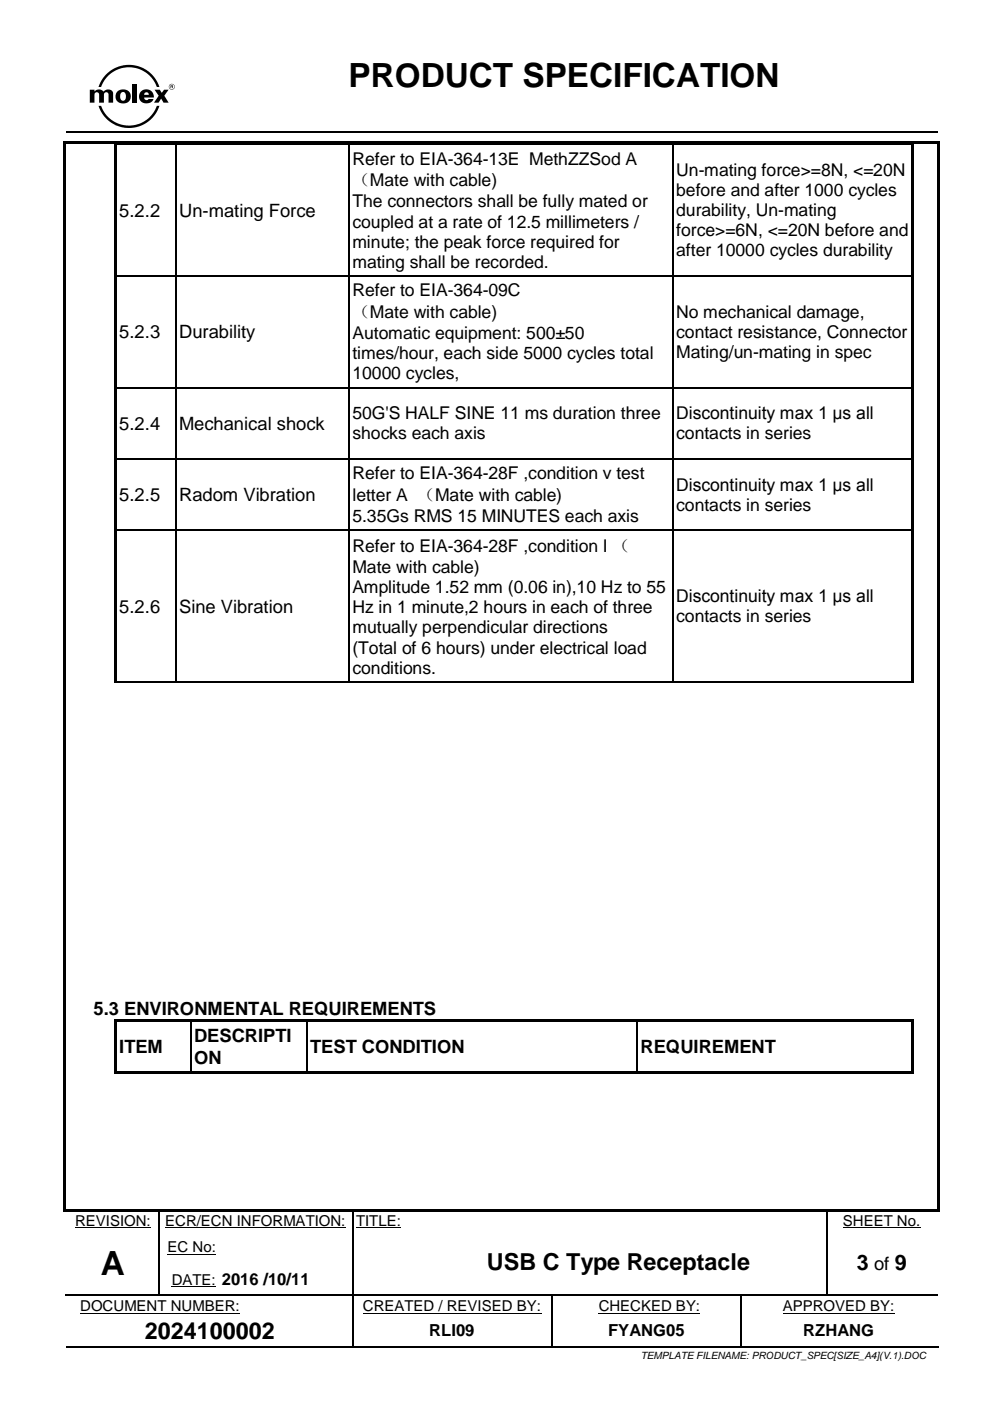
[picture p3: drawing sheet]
<svg xmlns="http://www.w3.org/2000/svg" width="210mm" height="297mm" viewBox="0 0 210 297" stroke-linecap="round" stroke-linejoin="round" font-family="sans-serif">
<path d="M14 27.9h184.7M14 256.4h19.5M33.8 256.4h40.8M74.9 256.4h11.9M87.1 256.4h88.2M175.6 256.4h22.7M74.7 279.2v6.1M116.9 279.2v6.1M14 285.5h60.6M74.9 285.5h41.8M117.1 285.5h39.9M157.3 285.5h41" fill="none" stroke="#000" stroke-width=".34"/>
<path d="M15.9 260.2h16.1M17 278.3h33.9M35 260.2h38.3M35.5 265.8h10.3M36.4 272.7h9.4M75.5 260.2h9.5M76.9 278.3h37.8M126.9 278.3h21.5M165.9 278.3h23.7M178.7 260.2h16.4" fill="none" stroke="#000" stroke-width=".21"/>
<g fill="#000">
<path d="M25.7 19.6l.2-.1a.74 .74 0 0 1 .7 .3 .74 .74 0 0 1 .1 .8 .62 .62 0 0 1-.6 .8 .62 .62 0 0 1-.6-.8v-.5zM24.8 19.4a1.59 1.59 0 0 0 1 2.5 1.59 1.59 0 0 0 1.9-1.8 1.71 1.71 0 0 0-2.9-.7z" fill-rule="evenodd"/>
<path d="M22.5 15.8a6.8 6.8 0 0 1 11.3 2.6h-.6a6.3 6.3 0 0 0-5.9-4.1 6.3 6.3 0 0 0-5.9 4.1h-.5l.6-1.4z" fill-rule="evenodd"/>
<path d="M32.8 19h1.1l.4 .7 .5-.7h.9l-.9 1.3 .9 1.5h-1l-.5-.9-.6 .9h-1l1-1.5z" fill-rule="evenodd"/>
<path d="M35.8 18.4a.63 .63 0 0 1 1.2 0 .63 .63 0 0 1-1.2 0zM35.9 18.4a.55 .55 0 0 0 1.1 0 .55 .55 0 0 0-1.1 0z" fill-rule="evenodd"/>
<path d="M36.3 18.2l.2 .1h-.2zM36.1 18.1v.6h.2v-.3l.4 .3-.1-.6z" fill-rule="evenodd"/>
<path d="M13.5 30h.5v.5h-.5z" fill-rule="evenodd"/>
<path d="M13.5 30h.5v.5h-.5z" fill-rule="evenodd"/>
<path d="M14 30h184.7v.5h-184.7z" fill-rule="evenodd"/>
<path d="M19 19h1v.4l.1-.1a1.28 1.28 0 0 1 1.9 .1 1.16 1.16 0 0 1 2 .3v2.1h-1v-1.8a.49 .49 0 0 0-.5-.5 .49 .49 0 0 0-.5 .5v1.8h-1v-1.8a.49 .49 0 0 0-.5-.5 .49 .49 0 0 0-.5 .5v1.8h-1z" fill-rule="evenodd"/>
<path d="M24.3 30.7h.5v.8h-.5z" fill-rule="evenodd"/>
<path d="M24.3 30.5h.5v.2h-.5z" fill-rule="evenodd"/>
<path d="M28.1 17.8h1v4h-1z" fill-rule="evenodd"/>
<path d="M29.8 19.4a1.58 1.58 0 0 0 .5 2.4 1.58 1.58 0 0 0 2.2-.8h-1a.51 .51 0 0 1-.6 .2 .51 .51 0 0 1-.3-.5h2a1.61 1.61 0 0 0-.9-1.6 1.61 1.61 0 0 0-1.9 .3zM30.7 19.7l.3-.1a.49 .49 0 0 1 .5 .5h-.9z" fill-rule="evenodd"/>
<path d="M20.9 22.4h.5a6.3 6.3 0 0 0 5.9 4.2 6.3 6.3 0 0 0 5.9-4.2h.6a6.8 6.8 0 0 1-6.5 4.7 6.8 6.8 0 0 1-6.4-4.7z" fill-rule="evenodd"/>
<path d="M37.1 30.7h.2v.8h-.2z" fill-rule="evenodd"/>
<path d="M37.1 30.5h.2v.2h-.2z" fill-rule="evenodd"/>
<path d="M73.8 30.7h.3v.8h-.3z" fill-rule="evenodd"/>
<path d="M73.8 30.5h.3v.2h-.3z" fill-rule="evenodd"/>
<path d="M142.4 30.7h.3v.8h-.3z" fill-rule="evenodd"/>
<path d="M142.4 30.5h.3v.2h-.3z" fill-rule="evenodd"/>
<path d="M193.1 30.7h.5v.8h-.5z" fill-rule="evenodd"/>
<path d="M193.1 30.5h.5v.2h-.5z" fill-rule="evenodd"/>
<path d="M198.7 30h.5v.5h-.5z" fill-rule="evenodd"/>
<path d="M198.7 30h.5v.5h-.5z" fill-rule="evenodd"/>
<path d="M24.3 30.5h.5v27.9h-.5z" fill-rule="evenodd"/>
<path d="M24.3 58.4h.5v1h-.5z" fill-rule="evenodd"/>
<path d="M37.1 58.4h.2v1h-.2z" fill-rule="evenodd"/>
<path d="M73.8 58.4h.3v1h-.3z" fill-rule="evenodd"/>
<path d="M142.4 58.4h.3v1h-.3z" fill-rule="evenodd"/>
<path d="M193.1 30.5h.5v27.9h-.5z" fill-rule="evenodd"/>
<path d="M193.1 58.4h.5v1h-.5z" fill-rule="evenodd"/>
<path d="M24.3 59.4h.5v22.6h-.5z" fill-rule="evenodd"/>
<path d="M24.3 82h.5v1h-.5z" fill-rule="evenodd"/>
<path d="M24.3 83h.5v14.2h-.5z" fill-rule="evenodd"/>
<path d="M24.3 97.2h.5v1h-.5z" fill-rule="evenodd"/>
<path d="M37.1 82h.2v1h-.2z" fill-rule="evenodd"/>
<path d="M37.1 97.2h.2v1h-.2z" fill-rule="evenodd"/>
<path d="M73.8 82h.3v1h-.3z" fill-rule="evenodd"/>
<path d="M73.8 97.2h.3v1h-.3z" fill-rule="evenodd"/>
<path d="M142.4 82h.3v1h-.3z" fill-rule="evenodd"/>
<path d="M142.4 97.2h.3v1h-.3z" fill-rule="evenodd"/>
<path d="M193.1 59.4h.5v22.6h-.5z" fill-rule="evenodd"/>
<path d="M193.1 82h.5v1h-.5z" fill-rule="evenodd"/>
<path d="M193.1 83h.5v14.2h-.5z" fill-rule="evenodd"/>
<path d="M193.1 97.2h.5v1h-.5z" fill-rule="evenodd"/>
<path d="M24.3 98.2h.5v14.1h-.5z" fill-rule="evenodd"/>
<path d="M24.3 112.3h.5v1h-.5z" fill-rule="evenodd"/>
<path d="M37.1 112.3h.2v1h-.2z" fill-rule="evenodd"/>
<path d="M73.8 112.3h.3v1h-.3z" fill-rule="evenodd"/>
<path d="M142.4 112.3h.3v1h-.3z" fill-rule="evenodd"/>
<path d="M193.1 98.2h.5v14.1h-.5z" fill-rule="evenodd"/>
<path d="M193.1 112.3h.5v1h-.5z" fill-rule="evenodd"/>
<path d="M24.3 113.3h.5v31.1h-.5z" fill-rule="evenodd"/>
<path d="M37.1 144.4h.2v.3h-.2z" fill-rule="evenodd"/>
<path d="M73.8 144.4h.3v.3h-.3z" fill-rule="evenodd"/>
<path d="M142.4 144.4h.3v.3h-.3z" fill-rule="evenodd"/>
<path d="M193.1 113.3h.5v31.1h-.5z" fill-rule="evenodd"/>
<path d="M193.1 144.4h.5v.3h-.5z" fill-rule="evenodd"/>
<path d="M24.3 216.1h.5v1.3h-.5z" fill-rule="evenodd"/>
<path d="M24.3 216.1h.5v.5h-.5z" fill-rule="evenodd"/>
<path d="M24.8 216.1h15.5v.5h-15.5z" fill-rule="evenodd"/>
<path d="M40.3 216.6h.2v.8h-.2z" fill-rule="evenodd"/>
<path d="M40.3 216.1h.5v.5h-.5z" fill-rule="evenodd"/>
<path d="M40.8 216.1h24.1v.5h-24.1z" fill-rule="evenodd"/>
<path d="M64.9 216.6h.2v.8h-.2z" fill-rule="evenodd"/>
<path d="M64.9 216.1h.5v.5h-.5z" fill-rule="evenodd"/>
<path d="M65.4 216.1h69.5v.5h-69.5z" fill-rule="evenodd"/>
<path d="M134.9 216.6h.3v.8h-.3z" fill-rule="evenodd"/>
<path d="M134.9 216.1h.5v.5h-.5z" fill-rule="evenodd"/>
<path d="M135.4 216.1h57.7v.5h-57.7z" fill-rule="evenodd"/>
<path d="M193.1 216.1h.5v1.3h-.5z" fill-rule="evenodd"/>
<path d="M193.1 216.1h.5v.5h-.5z" fill-rule="evenodd"/>
<path d="M24.3 217.4h.5v9.7h-.5z" fill-rule="evenodd"/>
<path d="M24.3 227.1h.5v.5h-.5z" fill-rule="evenodd"/>
<path d="M24.3 227.1h.5v.5h-.5z" fill-rule="evenodd"/>
<path d="M24.8 227.1h15.5v.5h-15.5z" fill-rule="evenodd"/>
<path d="M40.3 227.1h.5v.5h-.5z" fill-rule="evenodd"/>
<path d="M40.8 227.1h24.1v.5h-24.1z" fill-rule="evenodd"/>
<path d="M64.9 227.1h.5v.5h-.5z" fill-rule="evenodd"/>
<path d="M65.4 227.1h69.5v.5h-69.5z" fill-rule="evenodd"/>
<path d="M134.9 227.1h.5v.5h-.5z" fill-rule="evenodd"/>
<path d="M135.4 227.1h57.7v.5h-57.7z" fill-rule="evenodd"/>
<path d="M193.1 217.4h.5v9.7h-.5z" fill-rule="evenodd"/>
<path d="M193.1 227.1h.5v.5h-.5z" fill-rule="evenodd"/>
<path d="M193.1 227.1h.5v.5h-.5z" fill-rule="evenodd"/>
<path d="M13.5 30.5h.5v225.7h-.5z" fill-rule="evenodd"/>
<path d="M13.5 256.2h.5v.5h-.5z" fill-rule="evenodd"/>
<path d="M13.5 256.2h.5v.5h-.5z" fill-rule="evenodd"/>
<path d="M14 256.2h184.7v.5h-184.7z" fill-rule="evenodd"/>
<path d="M33.5 256.6h.2v.2h-.2z" fill-rule="evenodd"/>
<path d="M33.5 256.2h.3v.4h-.3z" fill-rule="evenodd"/>
<path d="M74.6 256.6h.3v.2h-.3z" fill-rule="evenodd"/>
<path d="M74.6 256.2h.3v.4h-.3z" fill-rule="evenodd"/>
<path d="M86.8 256.2h.3v.4h-.3z" fill-rule="evenodd"/>
<path d="M175.3 256.6h.2v.2h-.2z" fill-rule="evenodd"/>
<path d="M175.3 256.2h.3v.4h-.3z" fill-rule="evenodd"/>
<path d="M198.3 256.2h.4v.4h-.4z" fill-rule="evenodd"/>
<path d="M198.7 30.5h.5v225.7h-.5z" fill-rule="evenodd"/>
<path d="M198.7 256.2h.5v.5h-.5z" fill-rule="evenodd"/>
<path d="M198.7 256.2h.5v.5h-.5z" fill-rule="evenodd"/>
<path d="M33.5 260.6h.2v.9h-.2z" fill-rule="evenodd"/>
<path d="M33.5 267.5h.2v.9h-.2z" fill-rule="evenodd"/>
<path d="M33.5 274.4h.2v.2h-.2z" fill-rule="evenodd"/>
<path d="M45.8 274.4h.3v.2h-.3z" fill-rule="evenodd"/>
<path d="M74.6 278.7h.3v.5h-.3z" fill-rule="evenodd"/>
<path d="M74.6 260.6h.3v.9h-.3z" fill-rule="evenodd"/>
<path d="M74.6 267.5h.3v.9h-.3z" fill-rule="evenodd"/>
<path d="M74.6 274.4h.3v.5h-.3z" fill-rule="evenodd"/>
<path d="M86.8 274.4h.3v.2h-.3z" fill-rule="evenodd"/>
<path d="M116.7 278.7h.4v.5h-.4z" fill-rule="evenodd"/>
<path d="M116.8 274.6h.2v.3h-.2z" fill-rule="evenodd"/>
<path d="M116.8 274.4h.2v.2h-.2z" fill-rule="evenodd"/>
<path d="M157 274.6h.3v.3h-.3z" fill-rule="evenodd"/>
<path d="M157 274.4h.3v.2h-.3z" fill-rule="evenodd"/>
<path d="M157 278.7h.3v.5h-.3z" fill-rule="evenodd"/>
<path d="M175.3 260.6h.2v.9h-.2z" fill-rule="evenodd"/>
<path d="M175.3 267.5h.2v.9h-.2z" fill-rule="evenodd"/>
<path d="M175.3 274.4h.2v.2h-.2z" fill-rule="evenodd"/>
<path d="M74.6 285.3h.3v.3h-.3z" fill-rule="evenodd"/>
<path d="M116.7 285.3h.4v.3h-.4z" fill-rule="evenodd"/>
<path d="M157 285.3h.3v.3h-.3z" fill-rule="evenodd"/>
<path d="M198.3 285.3h.4v.3h-.4z" fill-rule="evenodd"/>
<path d="M198.6 285.3h.3v.3h-.3z" fill-rule="evenodd"/>
</g>
<g fill="none" stroke="#000" stroke-width=".25">
<path d="M24.8 30.6h12.3M37.2 30.5v27.9M37.3 30.6h36.5M73.9 30.5v27.9M74.1 30.6h68.3M142.6 30.5v27.9M142.7 30.6h50.4M24.8 58.5h12.3M37.2 59.4v22.6M37.3 58.5h36.5M73.9 59.4v22.6M74.1 58.5h68.3"/>
<path d="M142.6 59.4v22.6M142.7 58.5h50.4M24.8 82.1h12.3M24.8 97.3h12.3M37.2 83v14.2M37.2 98.2v14.1M37.3 82.1h36.5M37.3 97.3h36.5M73.9 83v14.2M73.9 98.2v14.1M74.1 82.1h68.3M74.1 97.3h68.3"/>
<path d="M142.6 83v14.2M142.6 98.2v14.1M142.7 82.1h50.4M142.7 97.3h50.4M24.8 112.4h12.3M37.2 113.3v31.1M37.3 112.4h36.5M73.9 113.3v31.1M74.1 112.4h68.3M142.6 113.3v31.1M142.7 112.4h50.4M24.3 144.5h12.8"/>
<path d="M37.3 144.5h36.5M74.1 144.5h68.3M142.7 144.5h50.4M40.4 217.4v9.7M65 217.4v9.7M135 217.4v9.7M33.6 256.8v3.8M74.7 256.8v3.8M175.4 256.8v3.8M14 274.5h19.5M33.6 261.5v6M33.6 268.4v6"/>
<path d="M33.7 274.5h12.1M46.1 274.5h28.5M74.7 261.5v6M74.7 268.4v6M74.7 274.9v3.8M74.9 274.5h11.9M87.1 274.5h29.7M116.9 274.9v3.8M117 274.5h40M157.1 274.9v3.8M157.1 279.2v6.1M157.3 274.5h18"/>
<path d="M175.4 261.5v6M175.4 268.4v6M175.5 274.5h23.2"/>
</g>
<g font-size="7.1">
<text x="73.9" y="18.5">PRODUCT SPECIFICATION</text>
<text x="21.4" y="270.1">A</text>
</g>
<g font-size="5">
<text x="103.2" y="269.1">USB C Type Receptacle</text>
<text x="30.7" y="283.8">2024100002</text>
</g>
<g font-size="4.6">
<text x="181.6" y="269.2">3</text>
<text x="189.6" y="269.2">9</text>
</g>
<g font-size="3.9">
<text x="25.3" y="45.9">5.2.2</text>
<text x="38" y="45.9">Un-mating Force</text>
<text x="25.3" y="71.7">5.2.3</text>
<text x="38" y="71.7">Durability</text>
<text x="25.3" y="91.1">5.2.4</text>
<text x="38" y="91.1">Mechanical shock</text>
<text x="25.3" y="106.2">5.2.5</text>
<text x="38" y="106.2">Radom Vibration</text>
<text x="25.3" y="129.9">5.2.6</text>
<text x="38" y="129.9">Sine Vibration</text>
<text x="19.8" y="215.2">5.3 ENVIRONMENTAL REQUIREMENTS</text>
<text x="41.2" y="220.9">DESCRIPTI</text>
<text x="25.3" y="223.2">ITEM</text>
<text x="41.2" y="225.4">ON</text>
<text x="65.8" y="223.2">TEST CONDITION</text>
<text x="135.8" y="223.2">REQUIREMENT</text>
<text x="185.3" y="269.2">of</text>
</g>
<g font-size="3.7">
<text x="74.7" y="34.9">Refer to EIA-364-13E MethZZSod A</text>
<text x="74.7" y="39.5">（Mate with cable)</text>
<text x="143.3" y="37.3">Un-mating force&gt;=8N, &lt;=20N</text>
<text x="143.3" y="41.6">before and after 1000 cycles</text>
<text x="74.7" y="43.9">The connectors shall be fully mated or</text>
<text x="143.3" y="45.8">durability, Un-mating</text>
<text x="74.7" y="48.2">coupled at a rate of 12.5 millimeters /</text>
<text x="74.7" y="52.5">minute; the peak force required for</text>
<text x="143.3" y="50.1">force&gt;=6N, &lt;=20N before and</text>
<text x="74.7" y="56.7">mating shall be recorded.</text>
<text x="143.3" y="54.3">after 10000 cycles durability</text>
<text x="74.7" y="62.8">Refer to EIA-364-09C</text>
<text x="74.7" y="67.4">（Mate with cable)</text>
<text x="74.7" y="71.8">Automatic equipment: 500±50</text>
<text x="143.3" y="67.3">No mechanical damage,</text>
<text x="143.3" y="71.6">contact resistance, Connector</text>
<text x="74.7" y="76.1">times/hour, each side 5000 cycles total</text>
<text x="143.3" y="75.8">Mating/un-mating in spec</text>
<text x="74.7" y="80.4">10000 cycles,</text>
<text x="74.7" y="88.8">50G'S HALF SINE 11 ms duration three</text>
<text x="143.3" y="88.8">Discontinuity max 1 μs all</text>
<text x="74.7" y="93.1">shocks each axis</text>
<text x="143.3" y="93.1">contacts in series</text>
<text x="74.7" y="101.6">Refer to EIA-364-28F ,condition v test</text>
<text x="74.7" y="106.2">letter A （Mate with cable)</text>
<text x="143.3" y="104">Discontinuity max 1 μs all</text>
<text x="74.7" y="110.6">5.35Gs RMS 15 MINUTES each axis</text>
<text x="143.3" y="108.3">contacts in series</text>
<text x="74.7" y="117">Refer to EIA-364-28F ,condition I （</text>
<text x="74.7" y="121.5">Mate with cable)</text>
<text x="74.7" y="125.7">Amplitude 1.52 mm (0.06 in),10 Hz to 55</text>
<text x="74.7" y="130">Hz in 1 minute,2 hours in each of three</text>
<text x="143.3" y="127.6">Discontinuity max 1 μs all</text>
<text x="143.3" y="131.9">contacts in series</text>
<text x="74.7" y="134.3">mutually perpendicular directions</text>
<text x="74.7" y="138.5">(Total of 6 hours) under electrical load</text>
<text x="74.7" y="142.8">conditions.</text>
</g>
<g font-size="3.5">
<text x="91" y="283.2">RLI09</text>
<text x="128.9" y="283.2">FYANG05</text>
<text x="170.3" y="283.2">RZHANG</text>
</g>
<g font-size="3.2">
<text x="15.9" y="259.8">REVISION:</text>
<text x="35" y="259.8">ECR/ECN INFORMATION:</text>
<text x="75.5" y="259.8">TITLE:</text>
<text x="178.7" y="259.8">SHEET No.</text>
<text x="35.5" y="265.3">EC No:</text>
<text x="36.4" y="272.2">DATE: 2016 /10/11</text>
<text x="17" y="277.8">DOCUMENT NUMBER:</text>
<text x="76.9" y="277.8">CREATED / REVISED BY:</text>
<text x="126.9" y="277.8">CHECKED BY:</text>
<text x="165.9" y="277.8">APPROVED BY:</text>
</g>
<text font-size="2.1" x="135.8" y="288.1">TEMPLATE FILENAME: PRODUCT_SPEC[SIZE_A4](V.1).DOC</text>
</svg>
